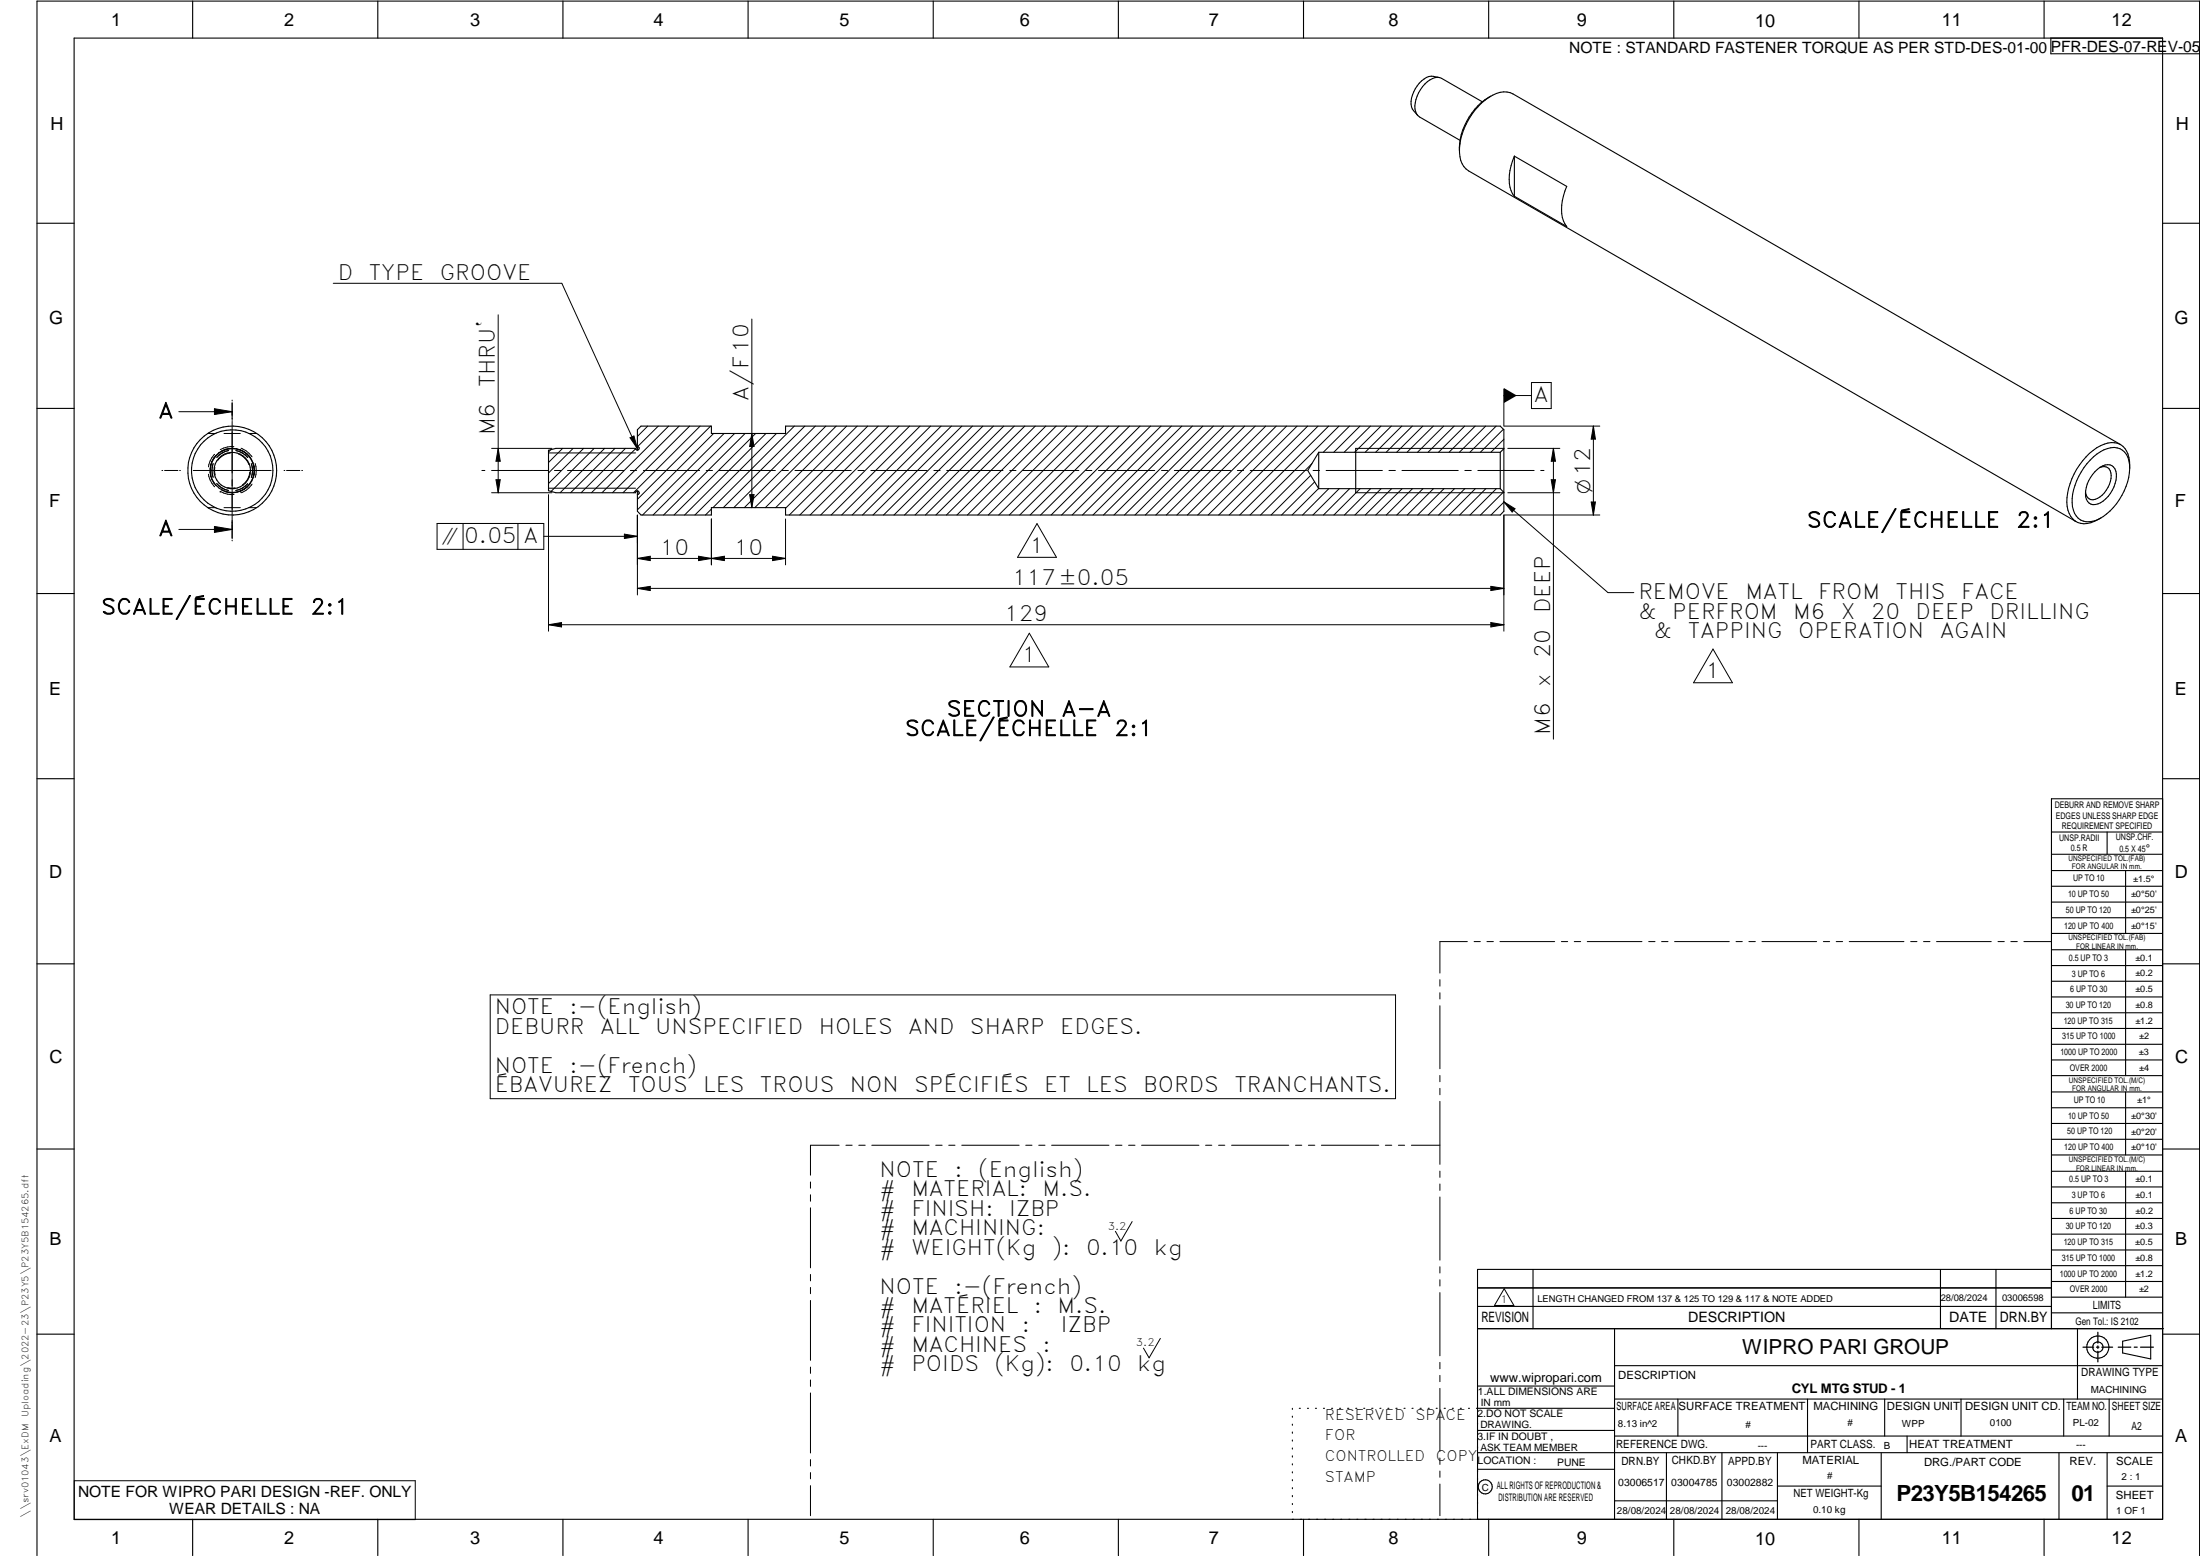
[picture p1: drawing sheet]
<svg xmlns="http://www.w3.org/2000/svg" width="594mm" height="420mm" viewBox="0 0 594 420" stroke-linecap="round" stroke-linejoin="round" font-family="sans-serif">
<g fill="none" stroke="#000" stroke-width=".3">
<path d="M20 10.3h564v400h-564zM52 .3v10M102 .3v10M152 .3v10M202 .3v10M252 .3v10M302 .3v10M352 .3v10M402 .3v10M452 .3v10M502 .3v10M552 .3v10"/>
<path d="M553.8 10.3v4.2h40.3M382.9 31.2l11.3 6.7M388.7 21a4.7 4.7 0 0 0-6 2.2 6.6 6.6 0 0 0-1.3 6.2l1.4 1.8M400.3 27.5l-11-6.3a3.5 3.5 0 0 0-3.9 .9 8.8 8.8 0 0 0-3.1 8l.6 1.1M402.6 26a17.1 17.1 0 0 0-8.5 14.6M408.9 42.2l14.2 8.1a12.2 12.2 0 0 0-.5 10.2l.5 .7-14.2-8.2M408.9 42.2a12.3 12.3 0 0 0-.5 10.1l.5 .7M408.9 42.2v10.8M10 60.3h10M584 60.3h10M10 110.3h10M584 110.3h10"/>
<path d="M172.1 120.6l.5 .3-.1 .5a.51 .51 0 0 1-.6 .1 .51 .51 0 0 1-.3-.4h-21.5l-2 .5v10.9l2 .6h21.5l.3-.5a.51 .51 0 0 1 .6 .2 .51 .51 0 0 1-.1 .7l-.3 .1M172.1 121.5v-5.5l1-.9h19v2h20v-2h193l1 .9v22l-1 1.1h-193v-2h-20v2h-19l-1-1.1v-5.5M356.1 132h49M356.1 122.1l-3 4.9 3 5M356.1 122.1v9.9M356.1 122.1h49M366.1 121.1v12M405.1 122.1v9.9M405.1 132l1 1M406.1 121.2l-1 .9M565.7 127.4a4.2 4.2 0 0 1 4.6-1.7 3.6 3.6 0 0 1 1.1 3.9 8.2 8.2 0 0 1-5.5 6.6 2.37 2.37 0 0 1-2.7-2.8v-.9a9.3 9.3 0 0 1 2.5-5.1zM567 126.3a2.07 2.07 0 0 1 2.2 0 2.07 2.07 0 0 1 .9 2.1 7.1 7.1 0 0 1-4.9 6.6 2.02 2.02 0 0 1-2-2.2"/>
<path d="M572.6 120.1a6.8 6.8 0 0 0-7.4 1.5 18.4 18.4 0 0 0-7 15.1 4.8 4.8 0 0 0 5.5 4.7l1.9-.6 1.7-.9M572.6 120.1a5.7 5.7 0 0 1 2.4 4.4 16.7 16.7 0 0 1-9 16 4.4 4.4 0 0 1-6.4-3.7 16.6 16.6 0 0 1 8.5-15.3 4.5 4.5 0 0 1 6.5 2l.4 1.9M572.6 120.1l-164-94.7a6 6 0 0 0-6.5 .9 18 18 0 0 0-7.9 16 5.3 5.3 0 0 0 2.4 3.8l164 94.7M575.1 125.6v.8M10 160.3h10M584 160.3h10M10 210.3h10M584 215.7h-30v143.1M584 210.3h10M554 224.7h30M554 230.7h30M554 235.1h30"/>
<path d="M554 239.3h30M569 224.7v6M574 235.1v17M554 243.6h30M554 247.8h30M554 252.1h30M554 256.5h30M574 256.5v33.9M10 260.3h10M554 260.7h30M554 265h30M554 269.2h30"/>
<path d="M554 273.5h30M554 277.7h30M584 260.3h10M554 282h30M554 286.2h30M554 290.4h30M554 294.9h30M554 299.1h30M574 294.9v17M10 310.3h10M554 303.4h30M554 307.6h30"/>
<path d="M554 311.9h30M554 316.3h30M574 316.3v34M584 310.3h10M554 320.5h30M554 324.8h30M554 329h30M554 333.2h30M554 337.5h30M399 358.8h185.2M399 352.8h155M399 347.8h155"/>
<path d="M414 342.8v16M436 358.8v51.5M524 342.8v16M539 342.8v16M554 341.8h30M554 346h30M554 350.3h30M554 354.5h30M554 342.8h-155v67.5M561 358.8v19M10 360.3h10M399 374.3h37"/>
<path d="M436 377.8h148M453.1 377.8v10M488.1 377.8v14.5M508.9 377.8v10M529.5 377.8v10M557.3 377.8v10M569.5 377.8v10M573.2 362.2l7.6-1.6v6.3l-7.6-1.6zM584 368.8h-148M584 360.3h10M349 380.3v.3M349 382.4v.3"/>
<path d="M349 384.6v.3M349 386.7v.3M349 388.8v.3M349 391v.3M349 393.1v.3M349 395.3v.3M349 397.4v.3M349 399.5v.3M350.9 380.3h.2M353.1 380.3h.2M355.2 380.3h.3M357.4 380.3h.3"/>
<path d="M359.6 380.3h.3M361.7 380.3h.3M363.9 380.3h.3M366.1 380.3h.3M368.3 380.3h.2M370.4 380.3h.3M372.6 380.3h.3M374.8 380.3h.3M376.9 380.3h.4M379.1 380.3h.3M381.3 380.3h.3M383.4 380.3h.4"/>
<path d="M385.6 380.3h.3M387.8 380.3h.3M390 380.3h.3M392.2 380.3h.3M394.3 380.3h.3M396.5 380.3h.3M398.7 380.3h37.3M399 396.7h37M399 392.3h185M399 386.2h37M436 387.8h148M450 392.3v18"/>
<path d="M465 392.3v18M480 392.3v18M508 392.3v18M515 387.8v4.5M556 392.3v18M569 392.3v18M52 410.3v9.7M102 410.3v9.7M152 410.3v9.7M202 410.3v9.7M252 410.3v9.7M302 410.3v9.7"/>
<path d="M349 401.7v.3M349 403.8v.4M349 406v.3M349 408.1v.3M352 410.3v9.7M402 410.3v9.7M436 405.3h44M452 410.3v9.7M480 401.3h28M502 410.3v9.7M552 410.3v9.7M569 401.3h15"/>
<path d="M10 420v-419.7h584v419.7"/>
<circle cx="62.7" cy="127" r="5.9"/>
<circle cx="62.7" cy="127" r="11"/>
<circle cx="62.7" cy="127.1" r="12"/>
<circle cx="62.7" cy="127" r="4.9"/>
<circle cx="566.5" cy="363.7" r="1.39"/>
<circle cx="566.5" cy="363.8" r="3"/>
<circle cx="401.1" cy="401.5" r="1.9"/>
</g>
<g fill="none" stroke="#000" stroke-width=".27">
<path d="M90 76.5h61.7l20.4 44.7M134.5 85v48.1M203 86.1v51M48.3 111.2h14.4M56.1 117.1h2.1M57.9 110.4l4.8 .8-4.8 .7zM60.5 117.1h4.4M62.7 108v.3M62.7 108.8v4.7M62.7 113.8v31.6M67.1 117.1h2.2M170.1 118.2l1.1-.5 .9 3.5z"/>
<path d="M174.9 115.1l-2.8 2.8M177.8 115.1l-5.6 5.5M180.5 115.1l-17.9 18M183.4 115.1l-18 18M186.2 115.1l-18 18M189.1 115.1l-18 18M191.9 115.1l-19.8 19.7M192.7 117.1l-20.6 20.6M195.5 117.1l-22 22M198.4 117.1l-22 22M201.2 117.1l-22 22M203 117.1l.6 3.5h-1.2z"/>
<path d="M204 117.1l-22 22M206.8 117.1l-21.9 22M209.7 117.1l-22 22M214.5 115.1l-22 22M217.3 115.1l-22 22M220.2 115.1l-22 22M223 115.1l-22 22M225.8 115.1l-22 22M228.6 115.1l-21.9 22M231.5 115.1l-22 22M234.3 115.1l-22.2 22.1M237.1 115.1l-24 24"/>
<path d="M240 115.1l-24 24M242.8 115.1l-24 24M245.6 115.1l-24 24M248.4 115.1l-24 24M251.3 115.1l-24 24M254.1 115.1l-24 24M256.9 115.1l-24 24M259.8 115.1l-24.1 24M262.6 115.1l-24 24M265.4 115.1l-24 24M268.3 115.1l-24 24M271.1 115.1l-24 24"/>
<path d="M273.9 115.1l-24 24M276.7 115.1l-24 24M279.6 115.1l-24 24M282.4 115.1l-24 24M285.2 115.1l-24 24M288 115.1l-24 24M290.9 115.1l-24 24M293.7 115.1l-24 24M296.5 115.1l-24 24M299.4 115.1l-24 24M302.2 115.1l-24 24M305 115.1l-24 24"/>
<path d="M307.8 115.1l-24 24M310.7 115.1l-24 24M313.5 115.1l-24 24M316.3 115.1l-24 24M319.1 115.1l-24 24M322 115.1l-24 24M324.8 115.1l-24 24M327.7 115.1l-24.1 24M330.4 115.1l-23.9 24M333.3 115.1l-24 24M336.1 115.1l-24 24M339 115.1l-24 24"/>
<path d="M341.8 115.1l-24 24M344.6 115.1l-24 24M347.4 115.1l-24 24M350.3 115.1l-24 24M353.1 115.1l-24 24M355.9 115.1l-24 24M358.8 115.1l-24 24M361.6 115.1l-24 24M364.4 115.1l-7.1 7M367.2 115.1l-7 7M370.1 115.1l-7.1 7M372.9 115.1l-7.1 7"/>
<path d="M375.7 115.1l-7.1 7M378.5 115.1l-7 7M381.4 115.1l-7.1 7M384.2 115.1l-7.1 7M387 115.1l-7.1 7M389.8 115.1l-7 7M392.7 115.1l-7.1 7M395.5 115.1l-7.1 7M398.3 115.1l-7 7M401.2 115.1l-7.1 7M404 115.1l-7.1 7M406 115.9l-6.3 6.2"/>
<path d="M406.1 118.6l-3.5 3.5M406.1 105.1v9.9M406.1 106.8h7.4M406.1 115.1h25.9M413.5 103.3h5.4v7h-5.4zM430.3 115.1v24M430.3 115.1l.5 3.5h-1.1zM43.7 127h.2M44.4 127h3.6M48.5 127h.2M52.2 127h21M56.1 137.1h2.1"/>
<path d="M56.3 128.1a6.1 6.1 0 0 0 1.6 3.3M56.8 128a5.3 5.3 0 0 0 1.5 3.1M56.9 125.6l-.1 .6M57.3 128l.3 .9M57.3 126.1v1.9M57.3 128l.2 .9M57.5 125.2l-.2 .9M57.6 125.2l-.3 .9M57.9 122.7a5.9 5.9 0 0 0-1.6 3.4M58 126.2l.1 2.1M58.3 123a5.9 5.9 0 0 0-1.4 5.6M58.5 130.6l.7 .7 1.6 .9"/>
<path d="M58.5 130.6l1.5 1.2 .8 .4M59.2 122.9l-.7 .6M59.5 132.7a6 6 0 0 0 3.7 .8M59.5 132.7h.1M60.5 137.1h4.4M60.8 132.2l.9 .2M60.8 121.9l-1.6 1M61.2 132.8l.9 .2M61.5 131.7h2M61.8 121.6l-1 .3M61.9 121.1l-2.2 .8M62.3 122.3a4.8 4.8 0 0 0-3.5 2"/>
<path d="M62.9 121.1l1.9 .4M63.1 121.1a6 6 0 0 0-5.9 3.5M63.2 120.6a6.3 6.3 0 0 0-3.7 .8M63.2 133l-.3 .1M63.7 121.7l1.7 .6zM64.4 122.6a4.8 4.8 0 0 1 2.8 2.8M64.6 132.2l-.9 .2M64.6 132.2l.8-.4 1.5-1.2-.7 .7zM64.8 121.5a5.8 5.8 0 0 1 2.8 2.2M64.9 121.5h.1M64.9 132.6h.1M64.9 121.5l1.8 1.1"/>
<path d="M65.1 121a6.2 6.2 0 0 1 3 2.4M65.4 122.3l1.5 1.2M67.1 137.1h2.2M67.3 123.2a5.8 5.8 0 0 1 1.1 5.6M67.4 127.5a4.5 4.5 0 0 1-2 3.4M67.6 130.4a5.6 5.6 0 0 1-2.7 2.2M67.9 125.2l.2 .9M68.1 130.7a6 6 0 0 1-3 2.4M68.1 126.1v1.9M68.1 128l-.2 .9M68.4 125.3l.2 .7M68.7 126.9a6 6 0 0 1-8.9 5.3"/>
<path d="M68.9 125.1a6.3 6.3 0 0 1 0 3.8M76.7 127h.2M77.4 127h3.6M81.5 127h.2M130.1 127h.8M132.8 121.1h16.2M132.8 133.1h16.2M132.8 127h15.1M133.9 129.5h1.2l-.6 3.6zM134.5 121.1l.6 3.4h-1.2zM148.1 131.8h23.5M148.1 122.3h23.5"/>
<path d="M148.1 133.6v36.8M148.8 121.4l-.7 .6M149.7 127h1.7M151.9 121.1l-3.8 3.8M153.2 127h15.2M154.8 121.1l-6.7 6.6M157.6 121.1l-9.5 9.5M160.4 121.1l-11.6 11.6M163.3 121.1l-12 12M166.1 121.1l-12 12M168.9 121.1l-12 12M170.2 127h1.7"/>
<path d="M171.7 121.2l-12 11.9M172.1 139.1v21.6M173.7 127h15.2M190.7 127h1.7M192.1 137.5l-1.6 1.6M194.2 127h15.2M202.4 133.6h1.2l-.6 3.5zM211.2 127h1.7M214.7 127h15.2M231.7 127h1.7M235.2 127h15.2M252.2 127h1.7"/>
<path d="M255.6 127h15.2M272.7 127h1.7M276.1 127h15.2M293.2 127h1.6M296.6 127h15.2M313.6 127h1.7M317.1 127h15.2M334.1 127h1.7M337.6 127h15.2M353.9 128.4l-10.7 10.7M354.3 125.2l-13.9 13.9M354.6 127h1.7"/>
<path d="M355 130.1l-8.9 9M356.1 131.9l-7.2 7.2M358.1 127h15.2M358.8 132l-7.1 7.1M361.6 132l-7.1 7.1M364.4 132l-7 7.1M366.1 121.1h40M366.1 133.1h40M367.3 132l-7.1 7.1M370.1 132l-7.1 7.1M372.9 132l-7 7.1M375.1 127h1.7"/>
<path d="M375.8 132l-7.1 7.1M378.6 127h15.2M378.6 132l-7.1 7.1M381.4 132l-7.1 7.1M384.3 132l-7.1 7.1M387.1 132l-7.1 7.1M389.9 132l-7.1 7.1M392.8 132l-7.2 7.1M395.6 132l-7.1 7.1M395.6 127h1.7M398.4 132l-7.1 7.1M399.1 127h15.2"/>
<path d="M401.2 132l-7 7.1M404.1 132l-7.1 7.1M406 132.8l-6.2 6.3M406.1 135.6l-3.5 3.5M406.1 139.1v31.3M406.1 135.5l28.1 24.5h7M406.1 135.5l3 1.9-.8 .9zM406.1 139.1h25.9M407.2 121.1h14M407.2 133.1h14M416 127h.9M418.9 129.5h1.1l-.5 3.6z"/>
<path d="M419.5 121.1l.5 3.4h-1.1zM419.5 121.1v78.5M429.7 135.6h1.1l-.5 3.5zM48.3 143h14.4M57.9 142.2l4.8 .8-4.8 .8zM62.7 145.8v.3M118 141.4h28.8v6.9h-28.8zM125 141.4v6.9M139.9 141.4v6.9M146.8 144.8h25.3M168.6 144.2l3.5 .6-3.5 .6zM172.1 150.8l3.5-.6v1.2z"/>
<path d="M172.1 158.9l3.5-.6v1.2zM172.1 150.8h40M172.1 158.9h234M188.6 150.2v1.2l7-1.2v1.2zM192.1 140.1v12.4M208.6 150.2l3.5 .6-3.5 .6zM212.1 140.1v12.4M280 141.4l5.3 9.1h-10.5zM402.6 158.3l3.5 .6-3.5 .6zM148.1 168.7h258M148.1 168.7l3.5-.6v1.2zM278 171l5.2 9.1h-10.5z"/>
<path d="M402.6 168.1l3.5 .6-3.5 .6zM462.6 175.3l5.2 9.1h-10.5zM396.2 254.3h-7.4v8.5M398.1 254.3h1.6M401.5 254.3h1.8M405 254.3h14.8M421.6 254.3h1.7M425.1 254.3h1.7M428.6 254.3h14.8M445.2 254.3h1.7M448.7 254.3h1.7M452.2 254.3h14.8"/>
<path d="M468.8 254.3h1.7M472.3 254.3h1.7M475.8 254.3h14.8M492.4 254.3h1.7M495.8 254.3h1.8M499.4 254.3h14.7M516 254.3h1.6M519.4 254.3h1.8M522.9 254.3h14.8M539.5 254.3h1.7M543 254.3h1.7M546.5 254.3h7.4"/>
<path d="M132.4 268.6h244.4v28.1h-244.4zM388.8 264.5v1.8M388.8 268.1v1.6M388.8 271.6v17M388.8 290.4v1.7M388.8 293.9v1.7M388.8 297.4v17M218.9 319.2v1.6M226.6 309.2h-7.7v8.1M228.4 309.2h1.7M231.9 309.2h1.7M235.4 309.2h15.5"/>
<path d="M252.7 309.2h1.7M256.2 309.2h1.7M259.7 309.2h15.5M277 309.2h1.7M280.5 309.2h1.7M284 309.2h15.5M301.2 309.2h1.8M304.8 309.2h1.7M308.3 309.2h15.5M325.5 309.2h1.7M329.1 309.2h1.6M332.6 309.2h15.4"/>
<path d="M349.8 309.2h1.7M353.3 309.2h1.7M356.8 309.2h15.5M374.1 309.2h1.7M377.6 309.2h1.7M381.1 309.2h7.7M388.8 316.2v1.7M388.8 319.7v1.7M218.9 322.6v1.8M218.9 326.1v16.2M305.7 329.9l-3 5.2-1.5-2.6M388.8 323.2v17.1"/>
<path d="M218.9 344.1v1.8M218.9 347.6v1.7M218.9 351.2v16.1M388.8 342.1v1.6M388.8 345.6v1.7M388.8 349v17.1M406.2 348l2.6 4.5h-5.2zM218.9 369.1v1.7M218.9 372.6v1.8M218.9 376.1v16.2M313.3 361.4l-3 5.2-1.5-2.6M388.8 367.9v1.7"/>
<path d="M388.8 371.4v1.7M388.8 374.9v17M20.1 399.8h92v10.5h-92zM218.9 394.1v1.8M218.9 397.6v1.7M388.8 393.7v1.7M388.8 397.2v1.7M218.9 401.2v8.1M388.8 400.7v8.6"/>
</g>
<path d="M566.5 359.7v3M562.5 363.8h2.9M566.1 363.8h.7M566.5 363.4v.7M566.5 364.9v2.8M567.6 363.8h2.9M572 363.8h3.4M576.3 363.8h.8M578 363.8h3.5" fill="none" stroke="#000" stroke-width=".34"/>
<g fill="#000">
<path d="M57.9 110.4l4.8 .8-4.8 .7zM170.1 118.2l1.1-.5 .9 3.5zM406.1 104.8l3.5 2-3.5 2zM430.3 115.1l.5 3.5h-1.1zM133.9 129.5h1.2l-.6 3.6zM134.5 121.1l.6 3.4h-1.2zM202.4 133.6h1.2l-.6 3.5zM203 117.1l.6 3.5h-1.2zM406.1 135.5l3 1.9-.8 .9zM419.5 121.1l.5 3.4h-1.1zM418.9 129.5h1.1l-.5 3.6zM429.7 135.6h1.1l-.5 3.5z"/>
<path d="M57.9 142.2l4.8 .8-4.8 .8zM168.6 144.2l3.5 .6-3.5 .6zM172.1 150.8l3.5-.6v1.2zM172.1 158.9l3.5-.6v1.2zM188.6 150.2l3.5 .6-3.5 .6zM192.1 150.8l3.5-.6v1.2zM208.6 150.2l3.5 .6-3.5 .6zM402.6 158.3l3.5 .6-3.5 .6zM148.1 168.7l3.5-.6v1.2zM402.6 168.1l3.5 .6-3.5 .6z"/>
</g>
<g font-size="6">
<text x="512.1" y="405.2">P23Y5B154265</text>
<text x="559.4" y="405.2">01</text>
</g>
<g font-size="5.7">
<text x="91.2" y="75.6">D</text>
<text x="99.6" y="75.6">TYPE</text>
<text x="118.8" y="75.6">GROOVE</text>
<text x="133.6" y="104.6" transform="rotate(-90 133.6 104.6)">THRU`</text>
<text x="42.8" y="112.9">A</text>
<text x="202.1" y="108.2" transform="rotate(-90 202.1 108.2)">A/F10</text>
<text x="414.2" y="108.6">A</text>
<text x="133.6" y="117.5" transform="rotate(-90 133.6 117.5)">M6</text>
<text x="487.9" y="142.4">SCALE/ÉCHELLE</text>
<text x="544.5" y="142.4">2:1</text>
<text x="42.8" y="144.7">A</text>
<text x="125.4" y="146.6">0.05 A</text>
<text x="178.2" y="149.9">10</text>
<text x="198.2" y="149.9">10</text>
<text x="278" y="149.2">1</text>
<text x="273.3" y="158">117±0.05</text>
<text x="442.4" y="161.8">REMOVE</text>
<text x="471.3" y="161.8">MATL</text>
<text x="491" y="161.8">FROM</text>
<text x="511.8" y="161.8">THIS</text>
<text x="529.6" y="161.8">FACE</text>
<text x="27.3" y="165.9">SCALE/ÉCHELLE</text>
<text x="83.9" y="165.9">2:1</text>
<text x="271.2" y="167.8">129</text>
<text x="418.6" y="165.7" transform="rotate(-90 418.6 165.7)">DEEP</text>
<text x="442.4" y="167">&amp;</text>
<text x="451.5" y="167">PERFROM</text>
<text x="484.2" y="167">M6</text>
<text x="497.1" y="167">X</text>
<text x="505.2" y="167">20</text>
<text x="517.3" y="167">DEEP</text>
<text x="537.2" y="167">DRILLING</text>
<text x="446.6" y="172.3">&amp;</text>
<text x="455.7" y="172.3">TAPPING</text>
<text x="485.6" y="172.3">OPERATION</text>
<text x="523.8" y="172.3">AGAIN</text>
<text x="276" y="178.8">1</text>
<text x="418.6" y="177.7" transform="rotate(-90 418.6 177.7)">20</text>
<text x="418.6" y="185.5" transform="rotate(-90 418.6 185.5)">x</text>
<text x="460.6" y="183.1">1</text>
<text x="255.6" y="193.4">SECTION</text>
<text x="286.7" y="193.4">A-A</text>
<text x="244.4" y="198.7">SCALE/ÉCHELLE</text>
<text x="300.9" y="198.7">2:1</text>
<text x="418.6" y="198.4" transform="rotate(-90 418.6 198.4)">M6</text>
<text x="133.6" y="273.9">NOTE</text>
<text x="153.8" y="273.9">:-(English)</text>
<text x="133.6" y="279.1">DEBURR</text>
<text x="162" y="279.1">ALL</text>
<text x="176.9" y="279.1">UNSPECIFIED</text>
<text x="221.1" y="279.1">HOLES</text>
<text x="245.2" y="279.1">AND</text>
<text x="261.9" y="279.1">SHARP</text>
<text x="286.3" y="279.1">EDGES.</text>
<text x="133.6" y="289.6">NOTE</text>
<text x="153.8" y="289.6">:-(French)</text>
<text x="133.6" y="294.9">ÉBAVUREZ</text>
<text x="169.6" y="294.9">TOUS</text>
<text x="189.9" y="294.9">LES</text>
<text x="205.2" y="294.9">TROUS</text>
<text x="229.5" y="294.9">NON</text>
<text x="246.9" y="294.9">SPÉCIFIÉS</text>
<text x="281.9" y="294.9">ET</text>
<text x="293.3" y="294.9">LES</text>
<text x="308.7" y="294.9">BORDS</text>
<text x="333.3" y="294.9">TRANCHANTS.</text>
<text x="237.5" y="317.8">NOTE</text>
<text x="257.7" y="317.8">:</text>
<text x="264.1" y="317.8">(English)</text>
<text x="237.5" y="323">#</text>
<text x="246.1" y="323">MATERIAL:</text>
<text x="281.5" y="323">M.S.</text>
<text x="237.5" y="328.3">#</text>
<text x="246.1" y="328.3">FINISH:</text>
<text x="272.5" y="328.3">IZBP</text>
<text x="237.5" y="333.5">#</text>
<text x="246.1" y="333.5">MACHINING:</text>
<text x="237.5" y="338.8">#</text>
<text x="246.1" y="338.8">WEIGHT(Kg</text>
<text x="284" y="338.8">):</text>
<text x="293.3" y="338.8">0.10</text>
<text x="311.6" y="338.8">kg</text>
<text x="237.5" y="349.3">NOTE</text>
<text x="257.7" y="349.3">:-(French)</text>
<text x="237.5" y="354.5">#</text>
<text x="237.5" y="359.8">#</text>
<text x="246.1" y="359.8">FINITION</text>
<text x="246.1" y="354.5">MATÉRIEL</text>
<text x="275.9" y="359.8">:</text>
<text x="279.2" y="354.5">:</text>
<text x="285.6" y="354.5">M.S.</text>
<text x="286.5" y="359.8">IZBP</text>
<text x="237.5" y="365">#</text>
<text x="246.1" y="365">MACHINES</text>
<text x="281.5" y="365">:</text>
<text x="237.5" y="370.3">#</text>
<text x="246.1" y="370.3">POIDS</text>
<text x="268.5" y="370.3">(Kg):</text>
<text x="288.8" y="370.3">0.10</text>
<text x="307.1" y="370.3">kg</text>
</g>
<text font-size="5.6" x="470.5" y="365.5">WIPRO PARI GROUP</text>
<g font-size="5.4">
<text x="429.4" y="133.3" transform="rotate(-90 429.4 133.3)">O12</text>
<text x="119.3" y="146.6">i</text>
</g>
<g font-size="4.9">
<text x="30" y="6.9">1</text>
<text x="76.7" y="6.9">2</text>
<text x="127" y="6.9">3</text>
<text x="176.5" y="6.9">4</text>
<text x="226.7" y="6.9">5</text>
<text x="275.4" y="6.9">6</text>
<text x="326.4" y="6.9">7</text>
<text x="375" y="6.9">8</text>
<text x="425.8" y="6.9">9</text>
<text x="473.9" y="7.3">10</text>
<text x="524.3" y="6.9">11</text>
<text x="570.2" y="6.9">12</text>
<text x="13.6" y="35.1">H</text>
<text x="587.6" y="35.1">H</text>
<text x="13.2" y="87.5">G</text>
<text x="587.2" y="87.5">G</text>
<text x="13.2" y="137">F</text>
<text x="587.2" y="137">F</text>
<text x="13.2" y="187.6">E</text>
<text x="587.2" y="187.6">E</text>
<text x="13.2" y="237">D</text>
<text x="587.2" y="237">D</text>
<text x="13.4" y="287.1">C</text>
<text x="587.4" y="287.1">C</text>
<text x="13.4" y="336.2">B</text>
<text x="587.4" y="336.2">B</text>
<text x="13.4" y="389.3">A</text>
<text x="587.4" y="389.3">A</text>
<text x="30" y="416.9">1</text>
<text x="76.7" y="416.9">2</text>
<text x="127" y="416.9">3</text>
<text x="176.5" y="416.9">4</text>
<text x="226.7" y="416.9">5</text>
<text x="275.4" y="416.9">6</text>
<text x="326.4" y="416.9">7</text>
<text x="375" y="416.9">8</text>
<text x="425.8" y="416.9">9</text>
<text x="473.9" y="417.3">10</text>
<text x="524.3" y="416.9">11</text>
<text x="570.2" y="416.9">12</text>
</g>
<g font-size="4.2">
<text x="423.7" y="14.3">NOTE : STANDARD FASTENER TORQUE AS PER STD-DES-01-00</text>
<text x="553.8" y="14">PFR-DES-07-REV-05</text>
<text x="21.1" y="404.3">NOTE FOR WIPRO PARI DESIGN -REF. ONLY</text>
<text x="45.7" y="408.8">WEAR DETAILS : NA</text>
</g>
<g font-size="3.9">
<text x="400" y="357.1">REVISION</text>
<text x="455.9" y="357.1">DESCRIPTION</text>
<text x="526.4" y="357.1">DATE</text>
<text x="540" y="357.1">DRN.BY</text>
<text x="357.8" y="383.3">RESERVED</text>
<text x="382.3" y="383.3">SPACE</text>
<text x="357.8" y="388.9">FOR</text>
<text x="357.8" y="394.5">CONTROLLED</text>
<text x="387.8" y="394.5">COPY</text>
<text x="357.8" y="400">STAMP</text>
</g>
<text font-size="3.6" x="483.8" y="376.1">CYL MTG STUD - 1</text>
<text font-size="3.5" x="402.4" y="373.3">www.wipropari.com</text>
<g font-size="3.1">
<text x="565.1" y="353.5">LIMITS</text>
<text x="562" y="371.7">DRAWING TYPE</text>
<text x="437" y="372.3">DESCRIPTION</text>
<text x="436.5" y="380.8">SURFACE AREA</text>
<text x="453.3" y="380.8">SURFACE TREATMENT</text>
<text x="489.7" y="380.8">MACHINING</text>
<text x="509.5" y="380.8">DESIGN UNIT</text>
<text x="530.6" y="380.8">DESIGN UNIT CD.</text>
<text x="558" y="380.6">TEAM NO.</text>
<text x="570.3" y="380.7">SHEET SIZE</text>
<text x="575.6" y="386.1">A2</text>
<text x="436.4" y="391.1">REFERENCE DWG.</text>
<text x="437.8" y="395.5">DRN.BY</text>
<text x="451.4" y="395.4">CHKD.BY</text>
<text x="466.6" y="395.5">APPD.BY</text>
<text x="486.7" y="395.4">MATERIAL</text>
<text x="488.9" y="390.9">PART CLASS.</text>
<text x="515.6" y="390.9">HEAT TREATMENT</text>
<text x="519.6" y="395.9">DRG./PART CODE</text>
<text x="558.9" y="395.5">REV.</text>
<text x="571.4" y="395.6">SCALE</text>
<text x="484.3" y="404.2">NET WEIGHT-Kg</text>
<text x="571.4" y="404.7">SHEET</text>
</g>
<text font-size="3" x="579.5" y="230.1">°</text>
<g font-size="2.8">
<text x="299.1" y="332.1">3.2</text>
<text x="405.2" y="351.9">1</text>
<text x="560.4" y="357.7">Gen Tol.: IS 2102</text>
<text x="306.7" y="363.6">3.2</text>
<text x="399.1" y="376.6">1.ALL DIMENSIONS ARE</text>
<text x="399" y="382.7">2.DO NOT SCALE</text>
<text x="399" y="388.7">3.IF IN DOUBT ,</text>
<text x="399" y="395.4">LOCATION :</text>
<text x="420.5" y="396">PUNE</text>
<text x="404.2" y="402">ALL RIGHTS OF REPRODUCTION &amp;</text>
<text x="437" y="401.2">03006517</text>
<text x="451.3" y="401.2">03004785</text>
<text x="466.3" y="401.2">03002882</text>
<text x="404.7" y="405.4">DISTRIBUTION ARE RESERVED</text>
</g>
<g font-size="2.7">
<text x="564.6" y="376.2">MACHINING</text>
<text x="399.9" y="379.7">IN mm</text>
<text x="399.7" y="385.7">DRAWING.</text>
<text x="436.9" y="385.4">8.13 in^2</text>
<text x="471.4" y="385.5">#</text>
<text x="498.9" y="385">#</text>
<text x="513.6" y="385.3">WPP</text>
<text x="537.3" y="385.1">0100</text>
<text x="559.7" y="385.1">PL-02</text>
<text x="399.7" y="391.8">ASK TEAM MEMBER</text>
<text x="474.6" y="391.2">---</text>
<text x="508.7" y="391.2">B</text>
<text x="560.6" y="391.1">---</text>
<text x="493.4" y="399.5">#</text>
<text x="572.8" y="399.7">2 : 1</text>
<text x="400.1" y="402.5">C</text>
<text x="436.6" y="408.7">28/08/2024</text>
<text x="450.9" y="408.8">28/08/2024</text>
<text x="466" y="408.9">28/08/2024</text>
<text x="489.6" y="408.5">0.10 kg</text>
<text x="571.4" y="408.7">1 OF 1</text>
</g>
<g font-size="2.5">
<text x="554.9" y="218.3">DEBURR AND REMOVE SHARP</text>
<text x="555.2" y="221">EDGES UNLESS SHARP EDGE</text>
<text x="556.1" y="227.1">UNSP.RADII</text>
<text x="556.8" y="223.8">REQUIREMENT SPECIFIED</text>
<text x="571.4" y="226.9">UNSP.CHF.</text>
<text x="559.2" y="229.9">0.5 R</text>
<text x="572.3" y="230.1">0.5 X 45</text>
<text x="559.8" y="238">UP TO 10</text>
<text x="576.1" y="238.1">±1.5°</text>
<text x="558.5" y="242.2">10 UP TO 50</text>
<text x="575.5" y="242.3">±0°50'</text>
<text x="557.4" y="250.7">120 UP TO 400</text>
<text x="557.9" y="246.5">50 UP TO 120</text>
<text x="575.5" y="250.7">±0°15'</text>
<text x="575.5" y="246.5">±0°25'</text>
<text x="558.7" y="259.4">0.5 UP TO 3</text>
<text x="559.5" y="263.7">3 UP TO 6</text>
<text x="576.6" y="263.6">±0.2</text>
<text x="576.6" y="259.4">±0.1</text>
<text x="559" y="267.9">6 UP TO 30</text>
<text x="576.6" y="267.9">±0.5</text>
<text x="557.8" y="272.2">30 UP TO 120</text>
<text x="576.6" y="272.2">±0.8</text>
<text x="556.9" y="280.7">315 UP TO 1000</text>
<text x="557.3" y="276.4">120 UP TO 315</text>
<text x="576.6" y="276.4">±1.2</text>
<text x="577.7" y="280.7">±2</text>
<text x="556.4" y="284.9">1000 UP TO 2000</text>
<text x="577.6" y="284.9">±3</text>
<text x="558.9" y="289.2">OVER 2000</text>
<text x="577.7" y="289.3">±4</text>
<text x="560" y="297.9">UP TO 10</text>
<text x="577.1" y="297.9">±1°</text>
<text x="558.5" y="302.1">10 UP TO 50</text>
<text x="575.5" y="302.1">±0°30'</text>
<text x="557.4" y="310.6">120 UP TO 400</text>
<text x="558.2" y="306.3">50 UP TO 120</text>
<text x="575.5" y="310.6">±0°10'</text>
<text x="575.5" y="306.4">±0°20'</text>
<text x="558.8" y="319.2">0.5 UP TO 3</text>
<text x="559.4" y="323.4">3 UP TO 6</text>
<text x="576.6" y="319.2">±0.1</text>
<text x="576.6" y="323.5">±0.1</text>
<text x="558.9" y="327.7">6 UP TO 30</text>
<text x="576.7" y="327.7">±0.2</text>
<text x="557.8" y="332">30 UP TO 120</text>
<text x="576.6" y="332">±0.3</text>
<text x="556.8" y="340.5">315 UP TO 1000</text>
<text x="557.3" y="336.3">120 UP TO 315</text>
<text x="576.6" y="336.3">±0.5</text>
<text x="576.6" y="340.5">±0.8</text>
<text x="556.2" y="344.7">1000 UP TO 2000</text>
<text x="576.6" y="344.7">±1.2</text>
<text x="415.2" y="351.5">LENGTH CHANGED FROM 137 &amp; 125 TO 129 &amp; 117 &amp; NOTE ADDED</text>
<text x="524.1" y="351.3">28/08/2024</text>
<text x="540.6" y="351.4">03006598</text>
<text x="558.9" y="349">OVER 2000</text>
<text x="577.6" y="349">±2</text>
</g>
<g font-size="2.4">
<text x="7.7" y="382.7" transform="rotate(-90 7.7 382.7)">Uploading\2022-23\P23Y5\P23Y5B154265.dft</text>
<text x="7.7" y="409.8" transform="rotate(-90 7.7 409.8)">\\srv01043\ExDM</text>
</g>
<g font-size="2.1">
<text x="558.5" y="232.4">UNSPECIFIED TOL.(FAB)</text>
<text x="559.5" y="234.7">FOR ANGULAR IN mm.</text>
<text x="558.6" y="253.9">UNSPECIFIED TOL.(FAB)</text>
<text x="560.7" y="256.3">FOR LINEAR IN mm.</text>
<text x="558.7" y="292.3">UNSPECIFIED TOL.(M/C)</text>
<text x="559.6" y="294.7">FOR ANGULAR IN mm.</text>
<text x="558.7" y="313.7">UNSPECIFIED TOL.(M/C)</text>
<text x="560.6" y="316.1">FOR LINEAR IN mm.</text>
</g>
</svg>
